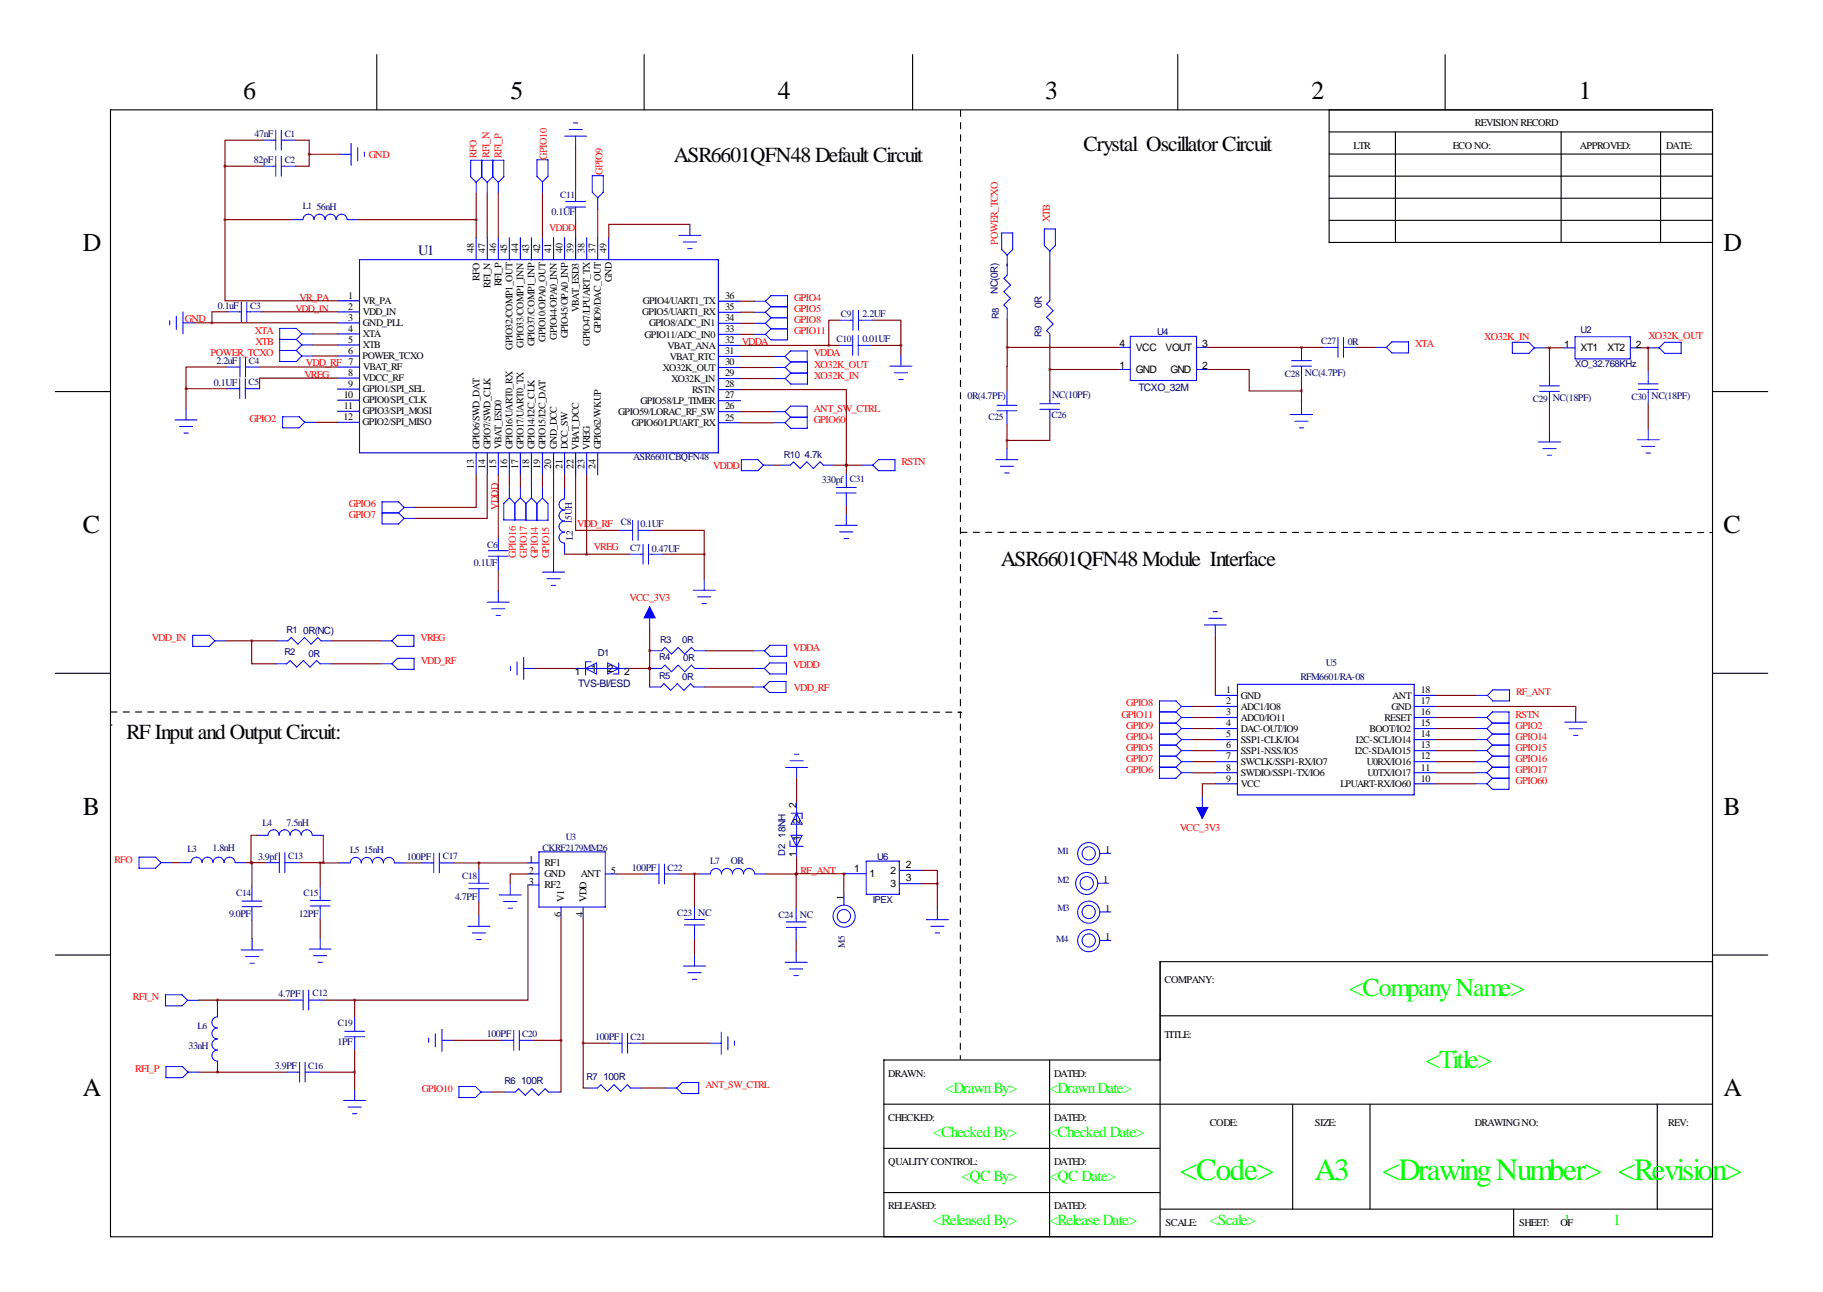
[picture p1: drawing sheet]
<svg xmlns="http://www.w3.org/2000/svg" width="419mm" height="297mm" viewBox="0 0 419 297" stroke-linecap="round" stroke-linejoin="round" font-family="sans-serif">
<g fill="none" stroke="#000" stroke-width=".25">
<path d="M86.6 12.6v12.7M148.1 12.6v12.7M209.8 12.6v12.7M270.8 12.6v12.7M332.2 12.6v12.7M25.4 25.3h368.3v259h-368.3zM305.6 30.3h88.1M305.6 35.4h88.1M305.6 25.3v30.4h88.1M320.8 30.3v25.4M358.9 30.3v25.4M381.8 30.3v25.4"/>
<path d="M305.6 40.5h88.1M305.6 45.6h88.1M305.6 50.7h88.1M12.7 90h12.7M393.7 90h12.7M12.7 154.8h12.7M393.7 154.8h12.7M25.5 166.7h.1M12.7 219.6h12.7M393.7 219.6h12.7M266.7 233.5h127M393.7 221.1h-127v63.2"/>
<path d="M203.2 253.9h190.5M241.3 243.7v40.6M266.7 243.7h-63.5v40.6M297.2 253.9v24.1M315 253.9v24.1M381 253.9v24.1M203.2 264h63.5M203.2 274.2h63.5M266.7 278h127M348 278v6.3"/>
</g>
<path d="M220.8 25.4v218.1M220.9 122.4h172.7M25.5 163.7h195M220.5 163.7l.6 .1" fill="none" stroke="#000" stroke-width=".25" stroke-dasharray="1.4 1.4"/>
<g fill="none" stroke="#00f" stroke-width=".25">
<path d="M82.7 59.7h82.5v44.4h-82.5zM109.5 54.6v5.1M112 54.6v5.1M114.6 54.6v5.1M117.1 54.7v5.1M119.6 54.6v5.1M122.2 54.7v5.1M124.7 54.7v5.1M127.3 54.6v5.1M129.8 54.6v5.1M132.3 54.6v5.1M134.9 54.6v5.1"/>
<path d="M137.4 54.6v5.1M140 54.6v5.1M77.6 69.2h5.1M77.6 71.7h5.1M77.6 74.2h5.1M77.6 76.8h5.1M77.6 79.3h5.1M165.2 79.4h5M165.2 76.9h5M165.2 74.3h5M165.2 71.8h5M165.2 69.3h5"/>
<path d="M77.5 81.9h5.1M77.5 97.1h5.1M77.6 86.9h5.1M77.6 89.5h5.1M77.6 92h5.1M77.6 94.6h5.1M77.6 84.4h5.1M165.2 97.2h5M165.2 94.7h5M165.2 92.1h5M165.2 89.6h5M165.2 87h5"/>
<path d="M165.2 84.5h5M165.2 82h5M109.5 104.1v5.1M112 104.1v5.1M114.6 104.1v5.1M117.1 104.1v5.1M119.6 104.1v5.1M122.2 104.1v5.1M124.7 104.1v5.1M127.3 104.1v5.1M129.8 104.1v5.1M132.3 104.2v5"/>
<path d="M134.9 104.2v5M137.4 104.1v5.1M279.4 159.9h5.1M284.5 157.3h40.6v25.4h-40.6zM325.1 159.9h5.1M279.4 162.4h5.1M279.4 165h5.1M279.4 167.5h5.1M279.4 170h5.1M279.4 172.6h5.1M279.4 175.1h5.1M279.4 177.7h5.1"/>
<path d="M325.1 162.4h5.1M325.1 165h5.1M325.1 167.5h5.1M325.1 170h5.1M325.1 172.6h5.1M325.1 175.1h5.1M325.1 177.7h5.1M279.4 180.2h5.1M325.1 180.2h5.1M194.1 200.9h5M206.7 200.1h5.1M206.7 203.2h5.1"/>
</g>
<g fill="none" stroke="#00f" stroke-width=".23">
<path d="M60.4 32.2h3M60.4 38.2h3M63.4 29.9v4.6M63.4 35.9v4.6M64.7 32.2h3.3M64.7 29.9v4.6M64.7 35.9v4.6M64.7 38.2h3.3M78.2 35.5h2.5M80.7 32.9v5.1M82.2 33.9v3.1M83.8 35v1"/>
<path d="M110.7 36.8v3.9M113.3 36.8v3.9M123.4 36.7h2.6v3.8l-1.3 1.3-1.3-1.3zM129.8 31.3h5.1M130.8 29.8h3.1M131.8 28.3h1M132.3 31.3v2.5M67.1 50.5h2.5a1.27 1.27 0 0 1 1.3-1.3 1.27 1.27 0 0 1 1.3 1.3 1.27 1.27 0 0 1 1.3-1.3 1.27 1.27 0 0 1 1.2 1.3 1.27 1.27 0 0 1 1.3-1.3 1.27 1.27 0 0 1 1.3 1.3 1.27 1.27 0 0 1 1.2-1.3 1.27 1.27 0 0 1 1.3 1.3h2.5M109.5 41.9v2.6M109.5 41.9l-1.3-1.2v-3.9h7.6v3.9l-1.2 1.2M110.7 40.7l-1.2 1.2M110.7 40.7l1.3 1.2"/>
<path d="M112 41.9v2.6M113.3 40.7l-1.3 1.2M113.3 40.7l1.3 1.2M114.6 41.9v2.6M124.7 41.8v2.6M130 46.3h4.6M130 47.6h4.6M132.3 43v3.3M132.3 47.6v3.1M136.1 40.4h2.6v3.8l-1.3 1.3-1.3-1.3zM137.4 45.5v2.5M156.1 54.1h5"/>
<path d="M157.1 55.6h3M158.1 57.2h1M158.6 51.6v2.5M230.3 53.6h2.5v3.8l-1.3 1.2-1.2-1.2zM231.5 58.6v4.7l-.7 .7 1.5 1.5-1.5 1.6 1.5 1.5-1.5 1.5 .7 .8v2.5M240.1 52.6h2.5v3.9l-1.2 1.2-1.3-1.2zM241.4 57.7v2.6M39 73.7v1M40.5 72.7v3.1M42.1 74.2h2.5M42.1 71.7v5.1M52.4 71.7h3.1"/>
<path d="M55.5 69.4v4.6M56.7 71.7h3.3M56.7 69.4v4.6M64.3 78h3.8M68.1 78l1.3 1.3M69.4 76.8h2.5M69.4 76.8l-1.3 1.2M69.4 76.8l-1.3-1.3h-3.8v7.6h3.8l1.3-1.2M69.4 79.3h2.5M69.4 79.3l-1.3 1.3M173.4 69.3h2.6M173.4 71.8h2.6"/>
<path d="M173.4 74.3h2.6M173.4 76.9h2.6M176 69.3l1.2 1.2M176 69.3l1.2-1.3h3.9v10.1h-3.9l-1.2-1.2M176 71.8l1.2 1.3M176 74.3l1.2 1.3M177.2 70.5h3.9M177.2 73.1h3.9M177.2 70.5l-1.2 1.3M177.2 75.6h3.9M177.2 73.1l-1.2 1.2M177.2 75.6l-1.2 1.3"/>
<path d="M193 79.4h3M193 73.6h3.1M196 77.1v4.6M196.1 71.3v4.6M197.3 79.4h3.3M197.3 77.1v4.6M197.4 73.6h3.3M197.4 71.3v4.6M241.4 66.6v2.6l-.8 .7 1.5 1.5-1.5 1.6 1.5 1.5-1.5 1.5 .8 .8v2.5M257.3 79.9h2.5M259.8 77.3h15.3v10.2h-15.3zM275.1 79.9h2.5"/>
<path d="M299.2 79.9v3M304.3 79.9h3.3M307.6 77.6v4.6M308.9 79.9h3M308.9 77.6v4.6M316.2 79.9h2.5M320 78.6h3.8v2.5h-3.8l-1.3-1.2zM347.7 78.7h3.8l1.3 1.3-1.3 1.2h-3.8zM352.8 80h2.5M359.6 80h2.5M362.1 77.4h12.7v5.1h-12.7zM374.8 80h2.5"/>
<path d="M378.9 80h2.5M381.4 80l1.3-1.3h3.8v2.5h-3.8zM40.2 96.5h5.1M41.2 98.1h3.1M42.3 99.6h1M42.8 94v2.5M52.1 89.4h3M52.1 84.4h3.1M55.1 87.1v4.6M55.2 82.1v4.6M56.4 89.4h3.3M56.4 87.1v4.6"/>
<path d="M56.4 84.4h3.3M56.4 82.1v4.6M64.3 80.6h3.8M65 95.8h3.8l1.3 1.3-1.3 1.3h-3.8zM68.1 80.6l1.3 1.3M69.4 81.9h2.5M70.1 97.1h2.5M178 94.7h2.5M178 97.2h2.5M178 82h2.5M178 87h2.5M178 84.5h2.5"/>
<path d="M180.5 94.7l1.3 1.2M180.5 82l1.3-1.3h3.8v2.5M180.5 94.7l1.3-1.3h3.8v5.1h-3.8l-1.3-1.3M180.5 82l1.3 1.2M180.5 84.5l1.3 1.3M181.8 95.9h3.8M181.8 83.2h3.8v5.1h-3.8l-1.3-1.3M181.8 95.9l-1.3 1.3M181.8 85.8h3.8M181.8 85.8l-1.3 1.2M181.8 83.2l-1.3 1.3M204.6 84.2h5.1"/>
<path d="M205.6 85.7h3M206.6 87.2h1M207.1 81.6v2.6M229.2 93.2h4.6M229.2 94.4h4.6M231.5 89.9v3.3M231.5 94.4v3.1M239.1 92.8h4.5M239.1 94.1h4.5M241.4 89.5v3.3M241.4 94.1v3M257.3 84.9h2.5"/>
<path d="M275.1 84.9h2.5M296.7 95.3h5.1M296.9 84.2h4.6M296.9 82.9h4.6M297.7 96.8h3M298.7 98.4h1M299.2 84.2v3.3M299.2 92.8v2.5M353.9 90h4.6M353.9 88.7h4.6M356.2 85.7v3M356.2 90v3.3"/>
<path d="M356.2 99.1v2.5M376.6 89.5h4.6M376.6 88.3h4.6M378.9 85.2v3.1M378.9 89.5v3.3M378.9 98.6v2.5M87.8 117.9h3.8M91.6 117.9l1.3 1.3M92.9 116.6h2.6M92.9 116.6l-1.3 1.3M92.9 116.6l-1.3-1.2h-3.8v5.1h3.8l1.3-1.3M92.9 119.2h2.6"/>
<path d="M117.1 111.9v2.6M117.1 114.5l1.3 1.2M117.1 114.5l-1.3 1.2v3.8h5.1M118.4 115.7v3.8M119.6 111.9v2.6M119.6 114.5l1.3 1.2v3.9h5.1v-3.8l-1.3-1.3M119.6 114.5l-1.2 1.2M122.2 112v2.5M122.2 114.5l1.2 1.3M122.2 114.5l-1.3 1.3M123.4 115.8v3.8M124.7 112v2.5"/>
<path d="M124.7 114.5l-1.3 1.3M129.8 112.2v2.5a1.27 1.27 0 0 0-1.3 1.3 1.27 1.27 0 0 0 1.3 1.3 1.27 1.27 0 0 0-1.3 1.2 1.27 1.27 0 0 0 1.3 1.3 1.27 1.27 0 0 0-1.3 1.3 1.27 1.27 0 0 0 1.3 1.2 1.27 1.27 0 0 0-1.3 1.3 1.27 1.27 0 0 0 1.3 1.3v2.5M145.4 119.6v4.6M146.7 119.6v4.6M170.4 105.7h3.8l1.3 1.2-1.3 1.3h-3.8zM175.5 106.9h2.6M179.1 106.9h2.6l.7-.7 1.5 1.5 1.6-1.5 1.5 1.5 1.5-1.5 .8 .7h2.5M192.3 112.1h4.5M192.3 113.3h4.5M194.6 108.8v3.3M194.6 113.3v3.1M194.6 118.2v2.6"/>
<path d="M198.1 106.9h2.6M200.7 106.9l1.2-1.2h3.8v2.5h-3.8zM229 105.7h5M230 107.2h3M231 108.7h1M231.5 103.1v2.6M353.7 101.6h5M354.7 103.1h3M355.7 104.7h1M376.4 101.1h5.1M377.4 102.6h3M378.4 104.2h1"/>
<path d="M112 138.4h5.1M112.3 127.9h4.5M112.3 126.6h4.5M113 140h3.1M114.6 123.6v3M114.6 127.9v3.3M114.6 135.9v2.5M124.7 131.5h5.1M125.7 133.1h3.1M126.7 134.6h1.1M127.3 129v2.5M142.4 121.9h3"/>
<path d="M144.8 127.4h3M146.7 121.9h3.3M147.8 125.1v4.6M149.1 127.4h3.3M149.1 125.1v4.6M149.4 139.5v5.1M159.4 135.7h5M160.4 137.2h3M161.4 138.7h1M161.9 133.2v2.5M192 120.8h5.1M193 122.3h3.1"/>
<path d="M194.1 123.8h1M44.3 146.1h3.8l1.3 1.2-1.3 1.3h-3.8zM49.4 147.3h2.5M63.4 152.6h2.5l.8-.7 1.5 1.5 1.5-1.5 1.6 1.5 1.5-1.5 .8 .7h2.5M63.7 147.3h2.5l.8-.7 1.5 1.5 1.5-1.5 1.5 1.5 1.6-1.5 .7 .7h2.6M87.5 147.3h2.6M87.6 152.6h2.5M90.1 147.3l1.2-1.2h3.8v2.5h-3.8zM90.1 152.6l1.3-1.3h3.8v2.6h-3.8zM114 141.5h1.1M117.3 153.2v1M118.9 152.2v3"/>
<path d="M120.4 153.7h2.5M120.4 151.1v5.1M132.1 153.7h12.7M134.6 153.7l2.6-1.3v2.6zM135.9 152.2h-1.3v3M139.7 152.4l2.5 1.3-2.5 1.3zM142.2 152.4v2.6h-1.2M149.4 157.9h2.5l.8-.7 1.5 1.5 1.5-1.5 1.5 1.5 1.5-1.5 .8 .7h2.6M149.6 153.7h2.5l.8-.8 1.5 1.5 1.5-1.5 1.5 1.5 1.6-1.5 .7 .8h2.6M149.6 149.6h2.5l.8-.7 1.5 1.5 1.5-1.5 1.5 1.5 1.6-1.5 .7 .7h2.6M173.1 157.9h2.5M173.2 153.7h2.5"/>
<path d="M173.2 149.6h2.6M175.7 153.7l1.3-1.3h3.8v2.6h-3.8zM176.9 156.7h3.8v2.5h-3.8l-1.3-1.3zM177 148.3h3.8v2.6h-3.8l-1.2-1.3zM276.9 143.7h5M277.9 142.1h3M278.9 140.6h1M279.4 143.7v2.5M339.4 159.9h2.5M341.9 159.9l1.3-1.3h3.8v2.5h-3.8zM180.6 176.4h5.1M181.6 174.9h3.1"/>
<path d="M182.6 173.4h1M183.1 176.4v2.6M266.5 163.7h3.9M266.5 166.2h3.9M266.5 168.8h3.9M266.5 171.3h3.9M266.5 173.8h3.9M266.5 176.4h3.9M270.4 163.7l1.2 1.3M270.4 166.2l1.2 1.3M270.4 168.8l1.2 1.2M270.4 171.3l1.2 1.3"/>
<path d="M270.4 173.8l1.2 1.3M270.4 176.4l1.2 1.3M271.6 162.4h2.6M271.6 162.4l-1.2 1.3M271.6 162.4l-1.2-1.3h-3.9v17.8h3.9l1.2-1.2M271.6 165h2.6M271.6 165l-1.2 1.2M271.6 167.5h2.6M271.6 167.5l-1.2 1.3M271.6 170h2.6M271.6 170l-1.2 1.3M271.6 172.6h2.6"/>
<path d="M271.6 172.6l-1.2 1.2M271.6 175.1h2.6M271.6 175.1l-1.2 1.3M271.6 177.7h2.6M339.3 165h2.5M339.3 167.5h2.5M339.3 170h2.5M339.3 172.6h2.5M339.3 175.1h2.5M339.3 177.7h2.5M341.8 165l1.3-1.3h3.8v17.8h-3.8l-1.3-1.3M341.8 167.5l1.3 1.3"/>
<path d="M341.8 170l1.3 1.3M341.8 172.6l1.3 1.2M341.8 175.1l1.3 1.3M341.8 177.7l1.3 1.2M341.8 165l1.3 1.2M343.1 166.2h3.8M343.1 168.8h3.8M343.1 171.3h3.8M343.1 173.8h3.8M343.1 176.4h3.8M343.1 178.9h3.8M343.1 166.2l-1.3 1.3"/>
<path d="M343.1 168.8l-1.3 1.2M343.1 171.3l-1.3 1.3M343.1 173.8l-1.3 1.3M343.1 176.4l-1.3 1.3M343.1 178.9l-1.3 1.3M359.7 166h5.1M360.7 167.5h3.1M361.7 169.1h1.1M362.3 163.5v2.5M32 197.1h3.8l1.2 1.2-1.2 1.3h-3.8zM37 198.3h2.6M41.4 198.3h2.5a1.27 1.27 0 0 1 1.3-1.2 1.27 1.27 0 0 1 1.2 1.2 1.27 1.27 0 0 1 1.3-1.2 1.27 1.27 0 0 1 1.3 1.2 1.27 1.27 0 0 1 1.2-1.2 1.27 1.27 0 0 1 1.3 1.2 1.27 1.27 0 0 1 1.3-1.2 1.27 1.27 0 0 1 1.3 1.2h2.5"/>
<path d="M59.1 192h2.5a1.27 1.27 0 0 1 1.3-1.2 1.27 1.27 0 0 1 1.3 1.2 1.27 1.27 0 0 1 1.2-1.2 1.27 1.27 0 0 1 1.3 1.2 1.27 1.27 0 0 1 1.3-1.2 1.27 1.27 0 0 1 1.2 1.2 1.27 1.27 0 0 1 1.3-1.2 1.27 1.27 0 0 1 1.3 1.2h2.5M61.2 198.3h3M64.2 196v4.6M65.5 198.3h3.3M65.5 196v4.6M78 198.4h2.5a1.27 1.27 0 0 1 1.3-1.3 1.27 1.27 0 0 1 1.3 1.3 1.27 1.27 0 0 1 1.2-1.3 1.27 1.27 0 0 1 1.3 1.3 1.27 1.27 0 0 1 1.3-1.3 1.27 1.27 0 0 1 1.2 1.3 1.27 1.27 0 0 1 1.3-1.3 1.27 1.27 0 0 1 1.3 1.3h2.5M96.7 198.4h3M99.7 196.1v4.6M101 198.4h3.3M101 196.1v4.6M110.1 199.8v3.3M121.4 198.4h2.5"/>
<path d="M123.9 195.8h15.2v12.7h-15.2zM151.5 198.6v4.6M152.8 198.6v4.6M181.6 193.3v1.3h3.1M181.9 192h2.5l-1.3 2.6zM181.9 187h2.5v1.2M183.1 187l1.3 2.5h-2.5zM183.1 184.4v12.7M199.1 198h7.7v7.6h-7.7zM252.8 196.2h2.6M276.4 183.1v5.1M339.3 180.2h2.5"/>
<path d="M55.4 218.4h5.1M55.6 207.2h4.6M55.6 208.4h4.6M56.4 219.9h3.1M57.9 203.9v3.3M57.9 208.4v3.1M58 215.9v2.5M71.1 218.2h5M71.3 207h4.6M71.3 208.3h4.6M72.1 219.7h3M73.6 203.7v3.3"/>
<path d="M73.6 208.3v3M73.6 215.7v2.5M107.5 213h5.1M107.8 203.1h4.6M107.8 204.3h4.6M108.6 214.5h3M109.6 216h1M110.1 204.3v3.1M110.1 210.4v2.6M114.8 205.8h5M115.8 207.3h3M116.8 208.8h1"/>
<path d="M117.3 203.2v2.6M121.4 200.9h2.5M121.4 203.5h2.5M129 208.5v2.6M134.1 208.5v2.6M139.1 200.9h2.6M148.4 200.9h3.1M152.8 200.9h3.3M157.4 212.7h4.6M157.4 211.4h4.6M159.7 208.3v3.1M159.7 212.7v3.3"/>
<path d="M159.7 219.6v2.5M160.8 200.9h2.5a1.27 1.27 0 0 1 1.3-1.2 1.27 1.27 0 0 1 1.3 1.2 1.27 1.27 0 0 1 1.2-1.2 1.27 1.27 0 0 1 1.3 1.2 1.27 1.27 0 0 1 1.3-1.2 1.27 1.27 0 0 1 1.2 1.2 1.27 1.27 0 0 1 1.3-1.2 1.27 1.27 0 0 1 1.3 1.2h2.5M180.7 211.9h4.6M180.7 213.2h4.6M183 208.6v3.3M183 213.2v3.1M183 218.7v2.5M194 205.5v2.6M213 211.4h5M214 213h3M215 214.5h1M215.5 208.9v2.5"/>
<path d="M252.4 203.1h2.5M252.8 209.7h2.6M252.8 216.2h2.6M38 228.7h3.9l1.2 1.3-1.2 1.3h-3.9zM43.1 230h2.6M50 231.3v2.5a1.27 1.27 0 0 0-1.3 1.3 1.27 1.27 0 0 0 1.3 1.2 1.27 1.27 0 0 0-1.3 1.3 1.27 1.27 0 0 0 1.3 1.3 1.27 1.27 0 0 0-1.3 1.2 1.27 1.27 0 0 0 1.3 1.3 1.27 1.27 0 0 0-1.3 1.3 1.27 1.27 0 0 0 1.3 1.3v2.5M57.5 221.4h1M66.6 229.9h3.1M69.7 227.6v4.6M71 229.9h3.3M71 227.6v4.6M73.1 221.2h1"/>
<path d="M79.2 237.1h4.6M79.2 238.4h4.6M81.5 233.8v3.3M81.5 238.4v3M98.6 238.7v1M100.1 237.7v3M101.6 239.2h2.5M101.6 236.6v5.1M115.1 239.2h3M118.1 236.9v4.6M119.4 239.2h3.3M119.4 236.9v4.6"/>
<path d="M140 239.8h3M143 237.6v4.5M144.3 239.8h3.3M144.3 237.6v4.5M157.1 222.1h5.1M158.1 223.6h3.1M159.2 225.2h1M163.3 239.8h2.5M165.8 237.3v5.1M167.3 238.3v3.1M168.9 239.3v1M180.5 221.2h5.1"/>
<path d="M181.5 222.8h3.1M182.5 224.3h1M38.2 245.2h3.8l1.2 1.3-1.2 1.3h-3.8zM43.2 246.5h2.6M65.8 246.5h3.1M68.9 244.2v4.6M70.2 246.5h3.3M70.2 244.2v4.6M79 253h5.1M80 254.5h3.1M81 256h1M81.5 250.5v2.5"/>
<path d="M105.5 249.8h3.8l1.3 1.3-1.3 1.2h-3.8zM110.6 251.1h2.5M115.9 251.1h2.6l.7-.8 1.6 1.5 1.5-1.5 1.5 1.5 1.5-1.5 .8 .8h2.5M134.8 250.2h2.6l.7-.8 1.5 1.5 1.6-1.5 1.5 1.5 1.5-1.5 .8 .8h2.5M153 250.2h2.5M155.5 250.2l1.3-1.3h3.8v2.5h-3.8z"/>
<circle cx="250.3" cy="196.2" r="1.52"/>
<circle cx="250.3" cy="196.3" r="2.54"/>
<circle cx="194" cy="210.6" r="1.52"/>
<circle cx="194.1" cy="210.6" r="2.54"/>
<circle cx="249.8" cy="203.1" r="1.52"/>
<circle cx="249.8" cy="203.1" r="2.54"/>
<circle cx="250.3" cy="209.7" r="1.52"/>
<circle cx="250.3" cy="216.2" r="1.52"/>
<circle cx="250.3" cy="216.3" r="2.54"/>
<circle cx="250.3" cy="209.7" r="2.54"/>
</g>
<g fill="#00f" stroke="#00f" stroke-width=".23">
<path d="M149.4 139.5l1.2 2.5h-2.5z"/>
<path d="M275.1 185.6h2.6l-1.3 2.6z"/>
</g>
<g fill="none" stroke="#800000" stroke-width=".25">
<path d="M51.7 38.2h8.7M51.7 38.2v12.3M60.4 32.2h-8.7v6M68 32.2h3.1v3.3M71.1 35.5v2.7h-3.1M71.1 35.5h7.1M132.3 33.8v9.2M51.7 50.5v18.7h25.9M51.7 50.5h15.4M82.3 50.5h27.2M109.5 44.5v10.1M112 44.5v10.1"/>
<path d="M114.6 44.5v10.1M124.7 44.4v10.3M132.3 50.7v3.9M137.4 48v6.6M158.6 51.6h-18.6v3M44.6 74.2h33M52.4 71.7h-3.7v2.5M60 71.7h17.6M71.9 76.8h5.7M71.9 79.3h5.7M170.2 79.4h22.8M170.2 69.3h3.2"/>
<path d="M170.2 71.8h3.2M170.2 74.3h3.2M170.2 76.9h3.2M193 73.6h-2.4v5.8M200.6 79.4h6.5M200.7 73.6h6.4v5.8M207.1 79.4v2.2M231.5 79.9v10M231.5 60.7v.5M231.5 73.4v6.5M231.5 79.9h25.8M241.4 60.3v6.3"/>
<path d="M241.4 79.3v10.2M277.6 79.9h26.7M299.2 79.9h.1M311.9 79.9h4.3M355.3 80h4.3M356.2 80v5.7M377.3 80h1.6M378.9 80v5.2M378.9 80h.1M42.8 89.4h9.3M42.8 89.4v4.6M52.1 84.4h-9.3v5"/>
<path d="M59.7 84.4h17.9M71.9 81.9h5.6M72.6 97.1h4.9M77.6 86.9h-17.9v2.5M170.2 89.6h24.4v17.3M170.2 94.7h7.8M170.2 87h7.8M170.2 84.5h7.8M170.2 97.2h7.8M170.2 82h7.8M231.5 97.5v5.6M241.4 97.1v4.2h-9.9"/>
<path d="M241.4 84.9h15.9M277.6 84.9h9.6v5h12M299.2 87.5v5.3M356.2 93.3v5.8M378.9 92.8v5.8M109.5 109.2v7.4h-14M112 109.2v10h-16.5M114.6 109.2v14.4M117.1 109.2v2.7M119.6 109.2v2.7M122.2 109.2v2.8M124.7 109.2v2.8"/>
<path d="M127.3 109.2v19.8M129.8 109.2v3M132.3 109.2v12.7h10.1M134.9 109.2v18.2M178.1 106.9h1M191.8 106.9h6.3M194.6 106.9h.1M194.6 106.9v1.9M194.6 116.4v1.8M114.6 131.2v4.7M129.8 127.4h15M150 121.9h11.9v5.5"/>
<path d="M152.4 127.4h9.5M161.9 127.4v5.8M51.9 147.3h11.8M57.9 147.3v5.3h5.5M76.1 152.6h11.5M76.4 147.3h11.1M122.9 153.7h9.2M144.8 153.7h4.8M149.4 153.7h.1M149.4 144.6v13.3M149.4 149.6h.2M162.1 157.9h11"/>
<path d="M162.3 153.7h10.9M162.3 149.6h10.9M279.4 146.2v13.7M330.2 159.9h9.2M183.1 179v5.4M274.2 162.4h5.2M274.2 165h5.2M274.2 167.5h5.2M274.2 170h5.2M274.2 172.6h5.2M274.2 175.1h5.2M274.2 177.7h5.2"/>
<path d="M330.2 162.4h32.1v1.1M330.2 165h9.1M330.2 167.5h9.1M330.2 170h9.1M330.2 172.6h9.1M330.2 175.1h9.1M330.2 177.7h9.1M39.6 198.3h1.8M56.6 198.3h4.6M57.9 198.3v5.6M59.1 192h-1.4v6.3M68.8 198.3h5.5"/>
<path d="M73.6 198.3v5.4M74.3 198.3l3.7 .1M74.3 192v6.3M93.2 198.4h3.5M104.3 198.4h17.1M110.1 198.4v1.4M183.1 197.1l-.1 3.8M279.4 180.2h-3v2.9M330.2 180.2h9.1M57.9 211.5l.1 4.4M73.6 211.3v4.4M110.1 207.4v3"/>
<path d="M121.4 200.9h-4.1v2.3M121.4 203.5v26.4h-39.9M129 211.1v28.1M134.1 211.1v28.7M141.7 200.9h6.7M156.1 200.9h3.6M159.7 200.9v7.4M159.7 200.9h1.1M159.7 216v3.6M176 200.9h7M183 200.9h.1M183 200.9v7.7"/>
<path d="M183 216.3v2.4M194.1 200.9h.1M194.1 200.9l-.1 4.6M194.1 200.9h-11.1M211.8 200.1h3.7v3.1M211.8 203.2h3.7M215.5 203.2v5.7M50 229.9l-4.3 .1M50 229.9v1.4M50 229.9h16.6M74.3 229.9h7.2M81.5 229.9v3.9"/>
<path d="M104.1 239.2h11M122.7 239.2h6.3M129 239.2v11.9h-.4M134.1 239.8v10.4h.7M134.1 239.8h5.9M147.6 239.8h15.7M45.8 246.5h20M50 246.5h.1M73.5 246.5h8M81.5 241.4v9.1M113.1 251.1h2.8M147.5 250.2h5.5"/>
</g>
<path d="M71 35.5a.05 .05 0 0 0 .1 0 .05 .05 0 0 0-.1 0zM149.3 153.7a.05 .05 0 0 0 .1 0 .05 .05 0 0 0-.1 0zM149.3 153.7a.05 .05 0 0 0 .1 0 .05 .05 0 0 0-.1 0zM149.3 149.6a.05 .05 0 0 0 .1 0 .05 .05 0 0 0-.1 0zM190.5 79.4a.05 .05 0 0 0 .1 0 .05 .05 0 0 0-.1 0zM81.5 246.5a.05 .05 0 0 0 .1 0 .05 .05 0 0 0-.1 0zM134 239.8a.05 .05 0 0 0 .1 0 .05 .05 0 0 0-.1 0zM159.6 200.9a.05 .05 0 0 0 .1 0 .05 .05 0 0 0-.1 0zM241.3 84.9a.05 .05 0 0 0 .1 0 .05 .05 0 0 0-.1 0zM231.5 79.9a.05 .05 0 0 0 .1 0 .05 .05 0 0 0-.1 0zM378.8 80a.05 .05 0 0 0 .1 0 .05 .05 0 0 0-.1 0zM183 200.9a.05 .05 0 0 0 .1 0 .05 .05 0 0 0-.1 0zM57.8 147.3a.05 .05 0 0 0 .1 0 .05 .05 0 0 0-.1 0zM183 200.9a.05 .05 0 0 0 .1 0 .05 .05 0 0 0-.1 0zM194.5 106.9a.05 .05 0 0 0 .1 0 .05 .05 0 0 0-.1 0zM194.5 106.9a.05 .05 0 0 0 .1 0 .05 .05 0 0 0-.1 0zM194 200.9a.05 .05 0 0 0 .1 0 .05 .05 0 0 0-.1 0zM81.5 229.9a.05 .05 0 0 0 .1 0 .05 .05 0 0 0-.1 0z" fill="#800000" stroke="#800000" stroke-width=".63"/>
<g font-size="7.1" fill="#0f0">
<text x="271.3" y="271.4">&lt;Code&gt;</text>
<text x="302.2" y="271.4">A3</text>
<text x="317.8" y="271.4">&lt;Drawing Number&gt; &lt;Revision&gt;</text>
</g>
<g font-size="5.9">
<text x="55.9" y="22.7">6</text>
<text x="117.3" y="22.7">5</text>
<text x="178.8" y="22.7">4</text>
<text x="240.3" y="22.7">3</text>
<text x="301.5" y="22.7">2</text>
<text x="363" y="22.7">1</text>
<text x="19" y="57.8">D</text>
<text x="396.2" y="57.8">D</text>
<text x="19" y="122.5">C</text>
<text x="396.2" y="122.5">C</text>
<text x="19" y="187.3">B</text>
<text x="396.2" y="187.3">B</text>
<text x="19" y="252.1">A</text>
<text x="396.2" y="252.1">A</text>
</g>
<g font-size="5.9" fill="#0f0">
<text x="310.2" y="229.1">&lt;Company Name&gt;</text>
<text x="327.8" y="245.6">&lt;Title&gt;</text>
</g>
<g font-size="4.9">
<text x="249.1" y="34.6">Crystal Oscillator Circuit</text>
<text x="154.9" y="37.2">ASR6601QFN48 Default Circuit</text>
<text x="230.1" y="130.2">ASR6601QFN48 Module Interface</text>
<text x="29.1" y="169.8">RF Input and Output Circuit:</text>
</g>
<g font-size="3.6" fill="#0f0">
<text x="217.4" y="251.2">&lt;Drawn By&gt;</text>
<text x="241.3" y="251.2">&lt;Drawn Date&gt;</text>
<text x="214.5" y="261.3">&lt;Checked By&gt;</text>
<text x="241.3" y="261.3">&lt;Checked Date&gt;</text>
<text x="221" y="271.5">&lt;QC By&gt;</text>
<text x="241.3" y="271.5">&lt;QC Date&gt;</text>
<text x="214.5" y="281.7">&lt;Released By&gt;</text>
<text x="241.3" y="281.7">&lt;Release Date&gt;</text>
<text x="278.1" y="281.7">&lt;Scale&gt;</text>
<text x="359.4" y="281.7">1</text>
<text x="370.8" y="281.7">1</text>
</g>
<text font-size="3.3" fill="#000080" x="96.1" y="58.7">U1</text>
<g font-size="2.4">
<text x="339.1" y="29.1">REVISION RECORD</text>
<text x="311.1" y="34.1">LTR</text>
<text x="334" y="34.1">ECO NO:</text>
<text x="363.2" y="34.1">APPROVED:</text>
<text x="383" y="34.1">DATE:</text>
<text x="257.3" y="79.9">4</text>
<text x="261.1" y="80.7">VCC</text>
<text x="268" y="80.7">VOUT</text>
<text x="276.4" y="79.9">3</text>
<text x="359.6" y="80">1</text>
<text x="363.4" y="80.8">XT1</text>
<text x="369.6" y="80.8">XT2</text>
<text x="376.1" y="80">2</text>
<text x="257.3" y="84.9">1</text>
<text x="261.1" y="85.7">GND</text>
<text x="269.1" y="85.7">GND</text>
<text x="276.4" y="84.9">2</text>
<text x="132.1" y="155.3">1</text>
<text x="135.9" y="154.5">1</text>
<text x="139.7" y="154.5">2</text>
<text x="143.5" y="155.3">2</text>
<text x="183.1" y="185.7" transform="rotate(-90 183.1 185.7)">2</text>
<text x="183.9" y="189.4" transform="rotate(-90 183.9 189.4)">2</text>
<text x="183.1" y="197.1" transform="rotate(-90 183.1 197.1)">1</text>
<text x="183.9" y="193.3" transform="rotate(-90 183.9 193.3)">1</text>
<text x="254.1" y="196.2">1</text>
<text x="121.5" y="198.4">1</text>
<text x="121.5" y="200.9">2</text>
<text x="121.5" y="203.5">3</text>
<text x="125.2" y="199.1">RF1</text>
<text x="125.2" y="201.7">GND</text>
<text x="133.5" y="201.7">ANT</text>
<text x="140.4" y="200.9">5</text>
<text x="196.4" y="200.4">1</text>
<text x="199.9" y="201.7">1</text>
<text x="204.7" y="200.9">2</text>
<text x="204.7" y="204">3</text>
<text x="208.2" y="199.6">2</text>
<text x="208.2" y="202.7">3</text>
<text x="253.6" y="203.1">1</text>
<text x="125.2" y="204.2">RF2</text>
<text x="129.7" y="207.3" transform="rotate(-90 129.7 207.3)">V1</text>
<text x="134.8" y="207.3" transform="rotate(-90 134.8 207.3)">VDD</text>
<text x="194" y="206.8" transform="rotate(-90 194 206.8)">1</text>
<text x="254.1" y="209.7">1</text>
<text x="129" y="210.9" transform="rotate(-90 129 210.9)">6</text>
<text x="134.1" y="210.9" transform="rotate(-90 134.1 210.9)">4</text>
<text x="254.1" y="216.2">1</text>
<text x="267.7" y="225.9">COMPANY:</text>
<text x="267.7" y="238.6">TITLE:</text>
<text x="204.2" y="247.5">DRAWN:</text>
<text x="242.3" y="247.5">DATED:</text>
<text x="204.2" y="257.7">CHECKED:</text>
<text x="242.3" y="257.7">DATED:</text>
<text x="278.1" y="258.9">CODE:</text>
<text x="302.3" y="258.9">SIZE:</text>
<text x="339.1" y="258.9">DRAWING NO:</text>
<text x="383.5" y="258.9">REV:</text>
<text x="204.2" y="267.8">QUALITY CONTROL:</text>
<text x="242.3" y="267.8">DATED:</text>
<text x="204.2" y="278">RELEASED:</text>
<text x="242.3" y="278">DATED:</text>
<text x="268" y="281.8">SCALE:</text>
<text x="349.2" y="281.8">SHEET:</text>
<text x="358.8" y="281.8">OF</text>
</g>
<g font-size="2.4" fill="#f00">
<text x="84.8" y="36.4">GND</text>
<text x="112.5" y="36.3" transform="rotate(-90 112.5 36.3)">RFI_N</text>
<text x="115.3" y="36.4" transform="rotate(-90 115.3 36.4)">RFI_P</text>
<text x="125.7" y="36.7" transform="rotate(-90 125.7 36.7)">GPIO10</text>
<text x="138.5" y="40.1" transform="rotate(-90 138.5 40.1)">GPIO9</text>
<text x="241.4" y="51.1" transform="rotate(-90 241.4 51.1)">XTB</text>
<text x="229.4" y="56.2" transform="rotate(-90 229.4 56.2)">POWER_TCXO</text>
<text x="68.9" y="69.2">VR_PA</text>
<text x="182.6" y="69.3">GPIO4</text>
<text x="182.6" y="71.8">GPIO5</text>
<text x="42.5" y="73.9">GND</text>
<text x="58.6" y="76.8">XTA</text>
<text x="182.6" y="74.3">GPIO8</text>
<text x="182.6" y="76.9">GPIO11</text>
<text x="379" y="77.8">XO32K_OUT</text>
<text x="48.4" y="81.9">POWER_TCXO</text>
<text x="58.7" y="79.3">XTB</text>
<text x="170.5" y="79.3">VDDA</text>
<text x="187.1" y="82">VDDA</text>
<text x="325.3" y="79.9">XTA</text>
<text x="341.2" y="78.1">XO32K_IN</text>
<text x="70" y="86.9">VREG</text>
<text x="70.3" y="84.2">VDD_RF 7</text>
<text x="187.1" y="87">XO32K_IN</text>
<text x="187.1" y="84.5">XO32K_OUT</text>
<text x="187.1" y="94.7">ANT_SW_CTRL</text>
<text x="57.3" y="97.1">GPIO2</text>
<text x="187.1" y="97.2">GPIO60</text>
<text x="164" y="107.8">VDDD</text>
<text x="207.3" y="106.9">RSTN</text>
<text x="80.2" y="116.6">GPIO6</text>
<text x="80.2" y="119.2">GPIO7</text>
<text x="114.6" y="117.2" transform="rotate(-90 114.6 117.2)">VDDD</text>
<text x="132.7" y="121.2">VDD_RF</text>
<text x="118.6" y="128.3" transform="rotate(-90 118.6 128.3)">GPIO16</text>
<text x="121.1" y="128.3" transform="rotate(-90 121.1 128.3)">GPIO17</text>
<text x="123.7" y="128.3" transform="rotate(-90 123.7 128.3)">GPIO14</text>
<text x="126.2" y="128.3" transform="rotate(-90 126.2 128.3)">GPIO15</text>
<text x="136.5" y="126.5">VREG</text>
<text x="144.7" y="138.2">VCC_3V3</text>
<text x="34.9" y="147.3">VDD_IN</text>
<text x="96.7" y="147.3">VREG</text>
<text x="182.4" y="149.6">VDDA</text>
<text x="96.7" y="152.6">VDD_RF</text>
<text x="182.3" y="153.7">VDDD</text>
<text x="182.5" y="158.9">VDD_RF</text>
<text x="257.8" y="165">GPIO11</text>
<text x="258.9" y="162.4">GPIO8</text>
<text x="258.9" y="167.5">GPIO9</text>
<text x="348.4" y="167.5">GPIO2</text>
<text x="348.4" y="165">RSTN</text>
<text x="258.9" y="170">GPIO4</text>
<text x="258.9" y="172.6">GPIO5</text>
<text x="348.4" y="170">GPIO14</text>
<text x="348.4" y="172.6">GPIO15</text>
<text x="258.9" y="175.1">GPIO7</text>
<text x="258.9" y="177.7">GPIO6</text>
<text x="348.4" y="175.1">GPIO16</text>
<text x="348.4" y="177.7">GPIO17</text>
<text x="348.4" y="180.2">GPIO60</text>
<text x="271.2" y="191">VCC_3V3</text>
<text x="184" y="200.9">RF_ANT</text>
<text x="30.5" y="230">RFI_N</text>
<text x="31.1" y="246.5">RFI_P</text>
</g>
<g font-size="2.4" fill="#000080">
<text x="261.7" y="89.9">TCXO_32M</text>
<text x="132.9" y="158">TVS-BI/ESD</text>
</g>
<g font-size="2.3" fill="#000080">
<text x="58.5" y="31.5">47nF</text>
<text x="58.4" y="37.5">82pF</text>
<text x="72.7" y="48.3">56nH</text>
<text x="126.8" y="49.3">0.1UF</text>
<text x="50.1" y="71">0.1uF</text>
<text x="229.4" y="67.5" transform="rotate(-90 229.4 67.5)">NC(0R)</text>
<text x="239.5" y="70.8" transform="rotate(-90 239.5 70.8)">0R</text>
<text x="198.3" y="72.8">2.2UF</text>
<text x="49.8" y="83.7">2.2uF</text>
<text x="198.3" y="78.7">0.01UF</text>
<text x="309.8" y="79.3">0R</text>
<text x="49.2" y="88.7">0.1UF</text>
<text x="300" y="86.5">NC(4.7PF)</text>
<text x="222.4" y="91.7">0R(4.7PF)</text>
<text x="241.9" y="91.5">NC(10PF)</text>
<text x="357" y="92.3">NC(18PF)</text>
<text x="379.7" y="91.8">NC(18PF)</text>
<text x="145.6" y="105.9">ASR6601CBQFN48</text>
<text x="185" y="105.3">4.7k</text>
<text x="189" y="110.9">330pf</text>
<text x="147.2" y="121.1">0.1UF</text>
<text x="109" y="130.2">0.1UF</text>
<text x="149.9" y="126.8">0.47UF</text>
<text x="69.7" y="145.7">0R(NC)</text>
<text x="304.8" y="153">U5</text>
<text x="298.9" y="156.3">RFM6601/RA-08</text>
<text x="65.9" y="189.8">7.5nH</text>
<text x="48.8" y="195.6">1.8nH</text>
<text x="59.3" y="197.7">3.9pf</text>
<text x="83.6" y="196.1">15nH</text>
<text x="93.5" y="197.7">100PF</text>
<text x="180.6" y="192.6" transform="rotate(-90 180.6 192.6)">18NH</text>
<text x="145.3" y="200.3">100PF</text>
<text x="168" y="198.7">OR</text>
<text x="104.6" y="206.9">4.7PF</text>
<text x="52.7" y="210.9">9.0PF</text>
<text x="68.7" y="210.9">12PF</text>
<text x="160.5" y="210.7">NC</text>
<text x="183.9" y="211.1">NC</text>
<text x="64" y="229.3">4.7PF</text>
<text x="111.9" y="238.5">100PF</text>
<text x="136.8" y="239.2">100PF</text>
<text x="43.3" y="241.2">33nH</text>
<text x="63.2" y="245.8">3.9PF</text>
<text x="77.6" y="240.3">1PF</text>
<text x="119.8" y="249.2">100R</text>
<text x="138.7" y="248.3">100R</text>
</g>
<g font-size="2.3" fill="#f00">
<text x="109.6" y="36.3" transform="rotate(-90 109.6 36.3)">RFO</text>
<text x="126.2" y="53.1">VDDD</text>
<text x="67.9" y="71.7">VDD_IN</text>
<text x="348.5" y="159.9">RF_ANT</text>
<text x="26.3" y="198.3">RFO</text>
<text x="97" y="251.1">GPIO10</text>
<text x="162.2" y="250.2">ANT_SW_CTRL</text>
</g>
<g font-size="2.3">
<text x="109" y="58.1" transform="rotate(-90 109 58.1)">48</text>
<text x="111.5" y="58.2" transform="rotate(-90 111.5 58.2)">47</text>
<text x="114" y="58.2" transform="rotate(-90 114 58.2)">46</text>
<text x="116.6" y="58.2" transform="rotate(-90 116.6 58.2)">45</text>
<text x="119.1" y="58.2" transform="rotate(-90 119.1 58.2)">44</text>
<text x="121.7" y="58.2" transform="rotate(-90 121.7 58.2)">43</text>
<text x="124.2" y="58.2" transform="rotate(-90 124.2 58.2)">42</text>
<text x="126.7" y="58.2" transform="rotate(-90 126.7 58.2)">41</text>
<text x="129.3" y="58.2" transform="rotate(-90 129.3 58.2)">40</text>
<text x="131.8" y="58.2" transform="rotate(-90 131.8 58.2)">39</text>
<text x="134.4" y="58.2" transform="rotate(-90 134.4 58.2)">38</text>
<text x="136.9" y="58.2" transform="rotate(-90 136.9 58.2)">37</text>
<text x="139.4" y="58.2" transform="rotate(-90 139.4 58.2)">49</text>
<text x="110.2" y="64.5" transform="rotate(-90 110.2 64.5)">RFO</text>
<text x="115.3" y="65.9" transform="rotate(-90 115.3 65.9)">RFI_P</text>
<text x="140.7" y="64.9" transform="rotate(-90 140.7 64.9)">GND</text>
<text x="80.1" y="68.6">1</text>
<text x="80.1" y="71.2">2</text>
<text x="83.4" y="69.9">VR_PA</text>
<text x="112.7" y="66.3" transform="rotate(-90 112.7 66.3)">RFI_N</text>
<text x="133.1" y="71.8" transform="rotate(-90 133.1 71.8)">VBAT_ESD3</text>
<text x="147.8" y="70">GPIO4/UART1_TX</text>
<text x="166.7" y="71.3">35</text>
<text x="166.7" y="68.7">36</text>
<text x="80.1" y="73.7">3</text>
<text x="80.1" y="76.3">4</text>
<text x="83.4" y="72.4">VDD_IN</text>
<text x="83.4" y="75">GND_PLL</text>
<text x="83.4" y="77.5">XTA</text>
<text x="130.5" y="77.7" transform="rotate(-90 130.5 77.7)">GPIO45/OPA0_INP</text>
<text x="138.1" y="76.5" transform="rotate(-90 138.1 76.5)">GPIO9/DAC_OUT</text>
<text x="147.7" y="72.5">GPIO5/UART1_RX</text>
<text x="148.2" y="77.6">GPIO11/ADC_IN0</text>
<text x="149.2" y="75.1">GPIO8/ADC_IN1</text>
<text x="166.7" y="76.4">33</text>
<text x="166.7" y="73.8">34</text>
<text x="80" y="81.3">6</text>
<text x="80.1" y="78.8">5</text>
<text x="83.4" y="82.6">POWER_TCXO</text>
<text x="83.4" y="80">XTB</text>
<text x="117.8" y="80.4" transform="rotate(-90 117.8 80.4)">GPIO32/COMP1_OUT</text>
<text x="120.4" y="80" transform="rotate(-90 120.4 80)">GPIO33/COMP1_INN</text>
<text x="122.9" y="79.6" transform="rotate(-90 122.9 79.6)">GPIO37/COMP1_INP</text>
<text x="125.4" y="78.6" transform="rotate(-90 125.4 78.6)">GPIO10/OPA0_OUT</text>
<text x="128" y="78.1" transform="rotate(-90 128 78.1)">GPIO44/OPA0_INN</text>
<text x="135.6" y="79.4" transform="rotate(-90 135.6 79.4)">GPIO47/LPUART_TX</text>
<text x="153.5" y="80.1">VBAT_ANA</text>
<text x="154" y="82.7">VBAT_RTC</text>
<text x="166.7" y="84">30</text>
<text x="166.7" y="81.4">31</text>
<text x="166.7" y="78.9">32</text>
<text x="80.1" y="86.4">8</text>
<text x="80.1" y="89">9</text>
<text x="83.4" y="87.7">VDCC_RF</text>
<text x="83.5" y="85.1">VBAT_RF</text>
<text x="152.4" y="85.2">XO32K_OUT</text>
<text x="154.4" y="87.8">XO32K_IN</text>
<text x="166.7" y="89.1">28</text>
<text x="166.7" y="86.5">29</text>
<text x="79" y="91.5">10</text>
<text x="79" y="94">11</text>
<text x="83.4" y="90.2">GPIO1/SPI_SEL</text>
<text x="83.4" y="92.7">GPIO0/SPI_CLK</text>
<text x="83.4" y="95.3">GPIO3/SPI_MOSI</text>
<text x="142.1" y="95.4">GPIO59/LORAC_RF_SW</text>
<text x="147.3" y="92.8">GPIO58/LP_TIMER</text>
<text x="159.1" y="90.3">RSTN</text>
<text x="166.7" y="94.1">26</text>
<text x="166.7" y="91.6">27</text>
<text x="79" y="96.6">12</text>
<text x="83.4" y="97.8">GPIO2/SPI_MISO</text>
<text x="145.3" y="97.9">GPIO60/LPUART_RX</text>
<text x="166.7" y="96.7">25</text>
<text x="109" y="107.7" transform="rotate(-90 109 107.7)">13</text>
<text x="110.2" y="103.3" transform="rotate(-90 110.2 103.3)">GPIO6/SWD_DAT</text>
<text x="111.5" y="107.7" transform="rotate(-90 111.5 107.7)">14</text>
<text x="112.7" y="103.3" transform="rotate(-90 112.7 103.3)">GPIO7/SWD_CLK</text>
<text x="114" y="107.7" transform="rotate(-90 114 107.7)">15</text>
<text x="115.3" y="103.3" transform="rotate(-90 115.3 103.3)">VBAT_ESD0</text>
<text x="116.6" y="107.7" transform="rotate(-90 116.6 107.7)">16</text>
<text x="117.8" y="103.3" transform="rotate(-90 117.8 103.3)">GPIO16/UART0_RX</text>
<text x="119.1" y="107.7" transform="rotate(-90 119.1 107.7)">17</text>
<text x="120.4" y="103.3" transform="rotate(-90 120.4 103.3)">GPIO17/UART0_TX</text>
<text x="121.7" y="107.7" transform="rotate(-90 121.7 107.7)">18</text>
<text x="122.9" y="103.3" transform="rotate(-90 122.9 103.3)">GPIO14/I2C_CLK</text>
<text x="124.2" y="107.7" transform="rotate(-90 124.2 107.7)">19</text>
<text x="125.4" y="103.3" transform="rotate(-90 125.4 103.3)">GPIO15/I2C_DAT</text>
<text x="126.7" y="107.7" transform="rotate(-90 126.7 107.7)">20</text>
<text x="128" y="103.3" transform="rotate(-90 128 103.3)">GND_DCC</text>
<text x="129.3" y="107.7" transform="rotate(-90 129.3 107.7)">21</text>
<text x="130.5" y="103.3" transform="rotate(-90 130.5 103.3)">DCC_SW</text>
<text x="131.8" y="107.8" transform="rotate(-90 131.8 107.8)">22</text>
<text x="133.1" y="103.4" transform="rotate(-90 133.1 103.4)">VBAT_DCC</text>
<text x="134.4" y="107.8" transform="rotate(-90 134.4 107.8)">23</text>
<text x="135.6" y="103.4" transform="rotate(-90 135.6 103.4)">VREG</text>
<text x="136.9" y="107.7" transform="rotate(-90 136.9 107.7)">24</text>
<text x="138.1" y="103.3" transform="rotate(-90 138.1 103.3)">GPIO62/WKUP</text>
<text x="281.9" y="159.4">1</text>
<text x="281.9" y="161.9">2</text>
<text x="285.2" y="160.6">GND</text>
<text x="320.1" y="160.6">ANT</text>
<text x="326.6" y="159.4">18</text>
<text x="326.6" y="161.9">17</text>
<text x="281.9" y="164.5">3</text>
<text x="281.9" y="167">4</text>
<text x="285.2" y="163.2">ADC1/IO8</text>
<text x="285.2" y="165.7">ADC0/IO11</text>
<text x="318.3" y="165.7">RESET</text>
<text x="319.9" y="163.2">GND</text>
<text x="326.6" y="164.5">16</text>
<text x="326.6" y="167">15</text>
<text x="281.9" y="169.5">5</text>
<text x="281.9" y="172.1">6</text>
<text x="285.2" y="168.2">DAC-OUT/IO9</text>
<text x="285.2" y="170.8">SSP1-CLK/IO4</text>
<text x="285.2" y="173.3">SSP1-NSS/IO5</text>
<text x="311.5" y="173.3">I2C-SDA/IO15</text>
<text x="311.7" y="170.8">I2C-SCL/IO14</text>
<text x="314.9" y="168.2">BOOT/IO2</text>
<text x="326.6" y="169.5">14</text>
<text x="326.6" y="172.1">13</text>
<text x="281.9" y="174.6">7</text>
<text x="281.9" y="177.2">8</text>
<text x="281.9" y="179.7">9</text>
<text x="285.2" y="175.9">SWCLK/SSP1-RX/IO7</text>
<text x="285.2" y="178.4">SWDIO/SSP1-TX/IO6</text>
<text x="314.2" y="175.9">U0RX/IO16</text>
<text x="314.3" y="178.4">U0TX/IO17</text>
<text x="326.6" y="174.6">12</text>
<text x="326.6" y="177.2">11</text>
<text x="326.6" y="179.7">10</text>
<text x="285.2" y="180.9">VCC</text>
<text x="308.2" y="180.9">LPUART-RX/IO60</text>
</g>
<g font-size="2.2" fill="#000080">
<text x="65.4" y="31.5">C1</text>
<text x="65.4" y="37.5">C2</text>
<text x="128.8" y="45.6">C11</text>
<text x="69.6" y="48.1">L1</text>
<text x="57.5" y="70.9">C3</text>
<text x="193.3" y="72.8">C9</text>
<text x="229.6" y="73.4" transform="rotate(-90 229.6 73.4)">R8</text>
<text x="239.5" y="77.5" transform="rotate(-90 239.5 77.5)">R9</text>
<text x="266" y="77">U4</text>
<text x="363.4" y="76.7">U2</text>
<text x="57.2" y="83.6">C4</text>
<text x="192.3" y="78.6">C10</text>
<text x="303.7" y="79.1">C27</text>
<text x="57.2" y="88.6">C5</text>
<text x="295.4" y="86.7">C28</text>
<text x="362.1" y="84.3">XO_32.768KHz</text>
<text x="241.7" y="96">C26</text>
<text x="352.4" y="92.5">C29</text>
<text x="375.1" y="92.1">C30</text>
<text x="227.3" y="96.5">C25</text>
<text x="180.2" y="105.3">R10</text>
<text x="195.4" y="110.9">C31</text>
<text x="131.5" y="120.5" transform="rotate(-90 131.5 120.5)">15UH</text>
<text x="131.7" y="124.2" transform="rotate(-90 131.7 124.2)">L2</text>
<text x="142.8" y="120.8">C8</text>
<text x="112" y="126.1">C6</text>
<text x="144.9" y="126.6">C7</text>
<text x="65.9" y="145.6">R1</text>
<text x="151.8" y="147.9">R3</text>
<text x="156.8" y="147.9">0R</text>
<text x="65.4" y="150.7">R2</text>
<text x="70.9" y="150.9">0R</text>
<text x="137.4" y="150.7">D1</text>
<text x="151.5" y="151.7">R4</text>
<text x="157.1" y="152">0R</text>
<text x="151.5" y="156.1">R5</text>
<text x="156.8" y="156.3">0R</text>
<text x="60.4" y="190">L4</text>
<text x="43.1" y="195.8">L3</text>
<text x="66.2" y="197.6">C13</text>
<text x="80.5" y="196">L5</text>
<text x="101.8" y="197.6">C17</text>
<text x="124.7" y="195.7">CKRF2179MM26</text>
<text x="130" y="193.2">U3</text>
<text x="180.5" y="196.8" transform="rotate(-90 180.5 196.8)">D2</text>
<text x="201.7" y="197.7">U6</text>
<text x="243.1" y="196.5">M1</text>
<text x="106.3" y="202">C18</text>
<text x="153.4" y="200.2">C22</text>
<text x="163.3" y="198.6">L7</text>
<text x="243.1" y="203.1">M2</text>
<text x="54.3" y="206">C14</text>
<text x="69.8" y="206">C15</text>
<text x="200.7" y="207.6">IPEX</text>
<text x="243.1" y="209.4">M3</text>
<text x="155.7" y="210.7">C23</text>
<text x="179" y="211.1">C24</text>
<text x="194.3" y="217.8" transform="rotate(-90 194.3 217.8)">M5</text>
<text x="242.8" y="216.5">M4</text>
<text x="71.8" y="229.1">C12</text>
<text x="45.4" y="236.6">L6</text>
<text x="77.7" y="235.9">C19</text>
<text x="120.1" y="238.4">C20</text>
<text x="145" y="239.1">C21</text>
<text x="70.8" y="245.7">C16</text>
<text x="116" y="249.2">R6</text>
<text x="134.9" y="248.3">R7</text>
</g>
</svg>
